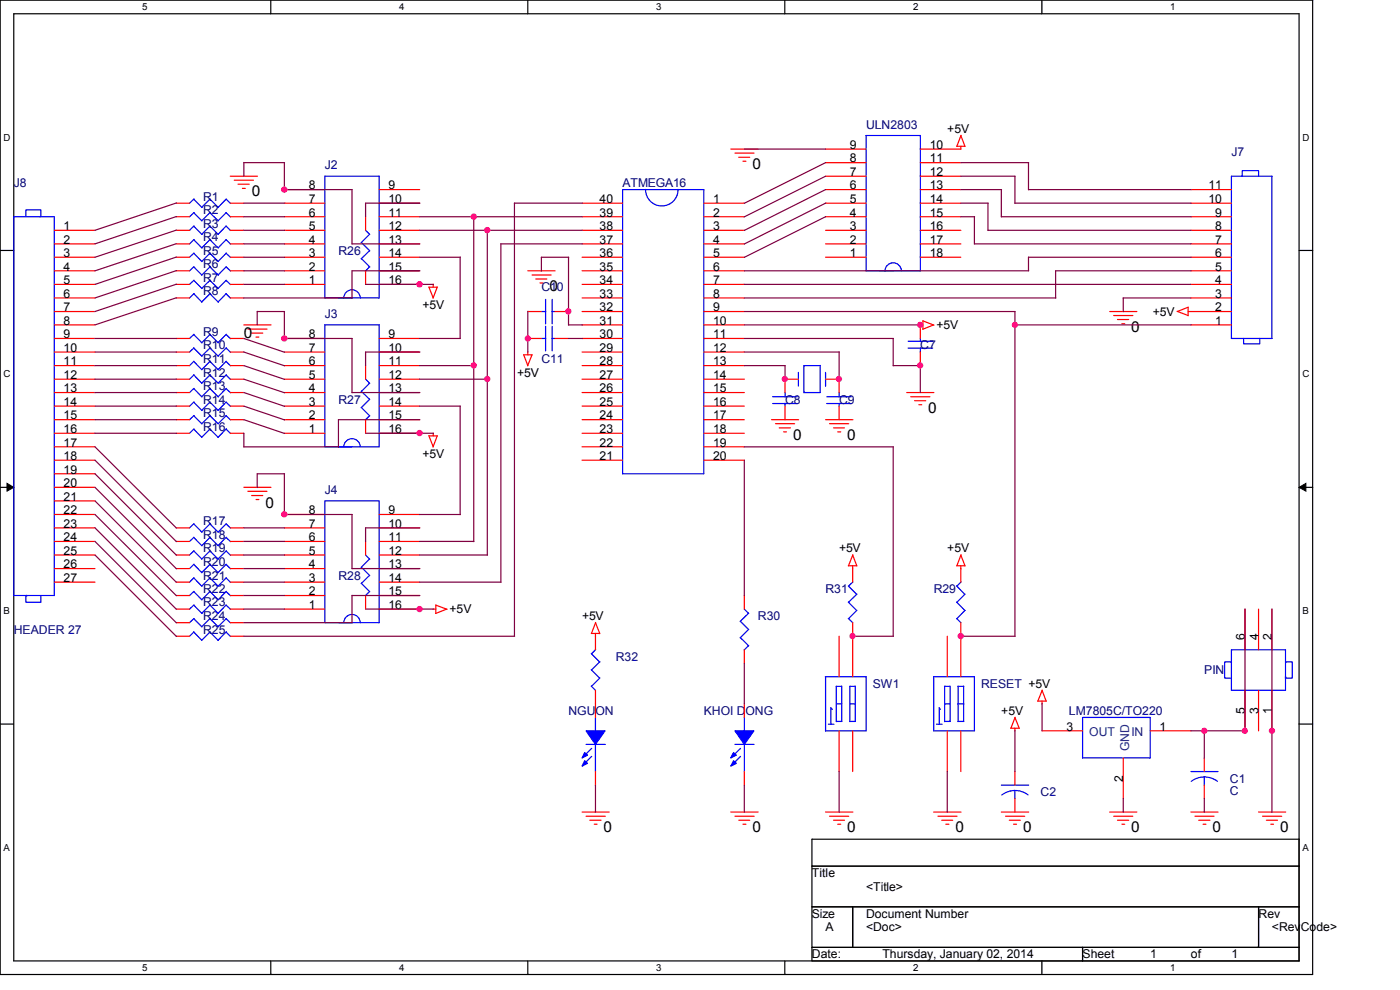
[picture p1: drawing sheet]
<svg xmlns="http://www.w3.org/2000/svg" width="297mm" height="210mm" viewBox="0 0 297 210" stroke-linecap="round" stroke-linejoin="round" font-family="sans-serif">
<path d="M0 0h278.5v206.7h-278.5zM2.9 2.9h272.7v200.9h-272.7z" fill="none" stroke="#000" stroke-width=".25"/>
<g fill="#fff">
<path d="M30.2 .3h1.1v2.3h-1.1z"/>
<path d="M30.2 204.1h1.1v2.3h-1.1z"/>
</g>
<path d="M57.4 0v2.9M57.4 203.8v2.9" fill="none" stroke="#000" stroke-width=".25"/>
<g fill="#fff">
<path d="M84.7 .3h1.1v2.3h-1.1z"/>
<path d="M84.7 204.1h1.1v2.3h-1.1z"/>
</g>
<path d="M112 0v2.9M112 203.8v2.9" fill="none" stroke="#000" stroke-width=".25"/>
<g fill="#fff">
<path d="M139.2 .3h1.1v2.3h-1.1z"/>
<path d="M139.2 204.1h1.1v2.3h-1.1z"/>
</g>
<path d="M166.5 0v2.9M166.5 203.8v2.9" fill="none" stroke="#000" stroke-width=".25"/>
<g fill="#fff">
<path d="M193.8 .3h1.1v2.3h-1.1z"/>
<path d="M193.8 204.1h1.1v2.3h-1.1z"/>
</g>
<path d="M221 0v2.9M221 203.8v2.9" fill="none" stroke="#000" stroke-width=".25"/>
<g fill="#fff">
<path d="M248.3 .3h1.1v2.3h-1.1z"/>
<path d="M248.3 204.1h1.1v2.3h-1.1z"/>
<path d="M.8 28h1.4v2.3h-1.4z"/>
<path d="M276.3 28h1.4v2.3h-1.4z"/>
<path d="M.8 78.2h1.4v2.3h-1.4z"/>
<path d="M276.3 78.2h1.4v2.3h-1.4z"/>
</g>
<path d="M0 53.1h2.9M275.6 53.1h2.9" fill="none" stroke="#000" stroke-width=".25"/>
<g fill="#fff">
<path d="M.8 128.5h1.3v2.2h-1.3z"/>
<path d="M276.3 128.5h1.3v2.2h-1.3z"/>
</g>
<path d="M0 103.4h2.9M275.6 103.4h2.9" fill="none" stroke="#000" stroke-width=".25"/>
<path d="M1.5 102.5l1.4 .9-1.4 .8zM275.6 103.4l1.4-.9v1.7z" fill="#000" stroke="#000" stroke-width=".21"/>
<g fill="#fff">
<path d="M.8 178.7h1.3v2.2h-1.3z"/>
<path d="M276.3 178.7h1.3v2.2h-1.3z"/>
</g>
<path d="M0 153.6h2.9M275.6 153.6h2.9M172.3 178h103.3v25.8h-103.3zM172.3 183.7h103.3M172.3 192.4h103.3M180.9 192.4v8.6M267 192.4v8.6M172.3 201h103.3M229.7 201v2.8" fill="none" stroke="#000" stroke-width=".25"/>
<g fill="none" stroke="#f00" stroke-width=".25">
<path d="M48.9 37.4h5.7M49.7 38.2h4.1M50.5 39.1h2.4M51.4 40h.6M155 31.6h5.8M155.9 32.5h4.1M156.7 33.4h2.3M157.6 34.2h.6M175.1 31.6h8.6M175.1 37.4h8.6M175.1 34.5h8.6M195.2 31.6h8.6"/>
<path d="M195.2 37.4h8.6M195.2 34.5h8.6M203.8 31v.7M203.8 28.7l.9 2.4M203.9 28.7l-1 2.3h1.8M11.5 57.4h8.7M11.5 48.9h8.7M11.5 51.7h8.7M11.5 54.6h8.7M37.4 57.4h2.8M37.4 43.1h2.8M37.4 46h2.8"/>
<path d="M37.4 48.9h2.8M37.4 51.7h2.8M37.4 54.6h2.8M48.9 57.4h2.8M48.9 43.1h2.8M48.9 46h2.8M48.9 48.9h2.8M48.9 51.7h2.8M48.9 54.6h2.8M60.3 57.4h8.6M60.3 43.1h8.6M60.3 46h8.6"/>
<path d="M60.3 48.9h8.6M60.3 51.7h8.6M60.3 54.6h8.6M60.3 40.2h8.6M77.6 46v2.9M77.6 57.4v2.9M80.4 57.4h8.6M80.4 43.1h8.6M80.4 46h8.6M80.4 48.9h8.6M80.4 51.7h8.6M80.4 54.6h8.6"/>
<path d="M80.4 40.2h8.6M112 57.4h5.8M112.9 58.3h4M113.7 59.2h2.3M123.5 57.4h8.6M123.5 43.1h8.6M123.5 46h8.6M123.5 48.9h8.6M123.5 51.7h8.6M123.5 54.6h8.6M149.3 57.4h8.6M149.3 43.1h8.6"/>
<path d="M149.3 46h8.6M149.3 48.9h8.6M149.3 51.7h8.6M149.3 54.6h8.6M175.1 43.1h8.6M175.1 46h8.6M175.1 48.9h8.6M175.1 51.7h8.6M175.1 54.6h8.6M175.1 40.2h8.6M195.2 43.1h8.6M195.2 46h8.6"/>
<path d="M195.2 48.9h8.6M195.2 51.7h8.6M195.2 54.6h8.6M195.2 40.2h8.6M252.6 57.4h8.6M252.6 43.1h8.6M252.6 46h8.6M252.6 48.9h8.6M252.6 51.7h8.6M252.6 54.6h8.6M252.6 40.2h8.6M11.5 68.9h8.7"/>
<path d="M11.5 66.1h8.7M11.5 60.3h8.7M11.5 63.2h8.7M11.5 71.8h8.7M11.5 74.7h8.7M11.5 77.6h8.7M37.4 60.3h2.8M37.4 63.2h2.8M37.4 71.8h2.8M37.4 74.7h2.8M37.4 77.6h2.8M48.9 60.3h2.8"/>
<path d="M48.9 63.2h2.8M48.9 71.8h2.8M48.9 74.7h2.8M48.9 77.6h2.8M51.7 68.9h5.8M52.6 69.8h4M53.4 70.7h2.4M54.3 71.5h.6M60.3 60.3h8.6M60.3 71.8h8.6M60.3 74.7h8.6M60.3 77.6h8.6"/>
<path d="M77.6 77.6v2.8M80.4 60.3h8.6M80.4 71.8h8.6M80.4 74.7h8.6M80.4 77.6h8.6M91 60.9l.9 2.3M91 60.9h1.8M91.9 60.3v.6M92.8 60.9l-.9 2.3M111.1 75.2l.9 2.4M111.1 75.3h1.8M112 66.1h2.9"/>
<path d="M112 74.6v.7M112 71.8h2.9M112.9 75.3l-1 2.3M114.6 60h.6M117.7 66.1h2.9M117.7 71.8h2.9M123.5 68.9h8.6M123.5 66.1h8.6M123.5 60.3h8.6M123.5 63.2h8.6M123.5 71.8h8.6M123.5 74.7h8.6"/>
<path d="M123.5 77.6h8.6M149.3 68.9h8.6M149.3 66.1h8.6M149.3 60.3h8.6M149.3 63.2h8.6M149.3 71.8h8.6M149.3 74.7h8.6M149.3 77.6h8.6M195.2 74.7v2.9M195.8 68.9h-.6v2.9M195.8 68v1.8M195.8 68.1l2.3 .9"/>
<path d="M198.1 68.9l-2.4 .9M235.4 66.1h5.8M236.3 66.9h4M237.1 67.8h2.3M238 68.7h.6M249.7 66l2.4 .9M252.1 66.1h9.1M252.1 65.2v1.8M252.1 65.2l-2.3 .9M252.6 68.9h8.6M252.6 60.3h8.6M252.6 63.2h8.6"/>
<path d="M11.5 83.3h8.7M11.5 89h8.7M11.5 80.4h8.7M11.5 86.1h8.7M11.5 91.9h8.7M11.5 94.8h8.7M11.5 97.6h8.7M37.4 83.3h2.8M37.4 89h2.8M37.4 80.4h2.8M37.4 86.1h2.8M37.4 91.9h2.8"/>
<path d="M48.9 83.3h2.8M48.9 89h2.8M48.9 80.4h2.8M48.9 86.1h2.8M48.9 91.9h2.8M60.3 83.3h8.6M60.3 89h8.6M60.3 80.4h8.6M60.3 86.1h8.6M60.3 91.9h8.6M77.6 89v2.9M80.4 83.3h8.6"/>
<path d="M80.4 89h8.6M80.4 80.4h8.6M80.4 86.1h8.6M80.4 91.9h8.6M91 92.4l.9 2.4M91 92.5h1.8M91.9 91.9v.6M92.8 92.5l-.9 2.3M123.5 83.3h8.6M123.5 89h8.6M123.5 80.4h8.6M123.5 86.1h8.6"/>
<path d="M123.5 91.9h8.6M123.5 94.8h8.6M123.5 97.6h8.6M149.3 83.3h8.6M149.3 89h8.6M149.3 80.4h8.6M149.3 86.1h8.6M149.3 91.9h8.6M149.3 94.8h8.6M149.3 97.6h8.6M163.7 89h5.7M164.5 89.9h4.1"/>
<path d="M165.3 90.8h2.4M166.2 91.6h.6M166.5 86.1v2.9M169.4 80.4h-2.9v2.9M175.1 89h5.8M175.1 80.4h2.9v2.9M176 89.9h4M176.8 90.8h2.4M177.7 91.6h.7M178 86.1v2.9M192.4 83.3h5.7M193.2 84.2h4.1"/>
<path d="M194 85h2.4M194.9 85.9h.6M11.5 103.4h8.7M11.5 117.7h8.7M11.5 114.9h8.7M11.5 112h8.7M11.5 109.1h8.7M11.5 100.5h8.7M11.5 106.3h8.7M37.4 117.7h2.8M37.4 114.9h2.8M37.4 112h2.8"/>
<path d="M48.9 117.7h2.8M48.9 114.9h2.8M48.9 112h2.8M51.7 103.4h5.8M52.6 104.2h4M53.4 105.1h2.4M54.3 106h.6M60.3 117.7h8.6M60.3 114.9h8.6M60.3 112h8.6M60.3 109.1h8.6M77.6 114.9v2.8"/>
<path d="M80.4 117.7h8.6M80.4 114.9h8.6M80.4 112h8.6M80.4 109.1h8.6M180.9 117.7l.9 2.4M180.9 117.7l-.9 2.3M203.8 117.7l.9 2.4M203.9 117.7l-1 2.3h1.8M11.5 120.6h8.7M11.5 123.5h8.7M37.4 129.2h2.8M37.4 120.6h2.8"/>
<path d="M37.4 126.3h2.8M37.4 123.5h2.8M37.4 132.1h2.8M37.4 135h2.8M48.9 129.2h2.8M48.9 120.6h2.8M48.9 126.3h2.8M48.9 123.5h2.8M48.9 132.1h2.8M48.9 135h2.8M60.3 129.2h8.6M60.3 120.6h8.6"/>
<path d="M60.3 126.3h8.6M60.3 123.5h8.6M77.6 126.3v2.9M80.4 129.2h8.6M80.4 120.6h8.6M80.4 126.3h8.6M80.4 123.5h8.6M91.9 129.2h.6M92.5 128.3v1.8M92.5 128.4l2.3 .8M94.8 129.2l-2.4 .9M125.4 134.4h1.8"/>
<path d="M126.3 134.4v3.4M126.3 132.1l1 2.3M126.4 132l-.9 2.4M157.9 126.3v2.9M157.9 137.8v2.9M178 135v8.6M180 120h1.7M180.9 120v3.5M180.9 132.1v11.5M201 135v8.6M203.8 120v3.5M203.8 132.1v11.5"/>
<path d="M264.1 129.2v8.6M267 129.2v8.6M269.8 129.2v8.6M126.3 146.4v5.8M157.9 149.3v2.9M178 155v8.7M180.9 155v8.7M201 155v8.7M203.8 155v8.7M214.4 154.5h1.8M215.3 154.5v.6M215.3 152.2l.9 2.3"/>
<path d="M215.3 152.1l-.8 2.4M221.1 148.7v.7M221.1 146.4l.9 2.4M221.1 155h8.6M221.1 146.4l-1 2.3h1.8M244 155h8.6M264.1 146.4v8.6M267 146.4v8.6M269.8 146.4v8.6M123.5 172.3h5.7M124.3 173.1h4.1M125.1 174h2.4"/>
<path d="M126.1 174.8h.6M126.3 163.7v2.8M155 172.3h5.8M155.9 173.1h4.1M156.7 174h2.3M157.6 174.8h.6M157.9 163.7v2.8M175.1 172.3h5.8M176 173.1h4M176.8 174h2.4M177.7 174.8h.7M198.1 172.3h5.8"/>
<path d="M199 173.1h4M199.8 174h2.3M200.7 174.8h.6M212.4 172.3h5.8M213.3 173.1h4.1M214.1 174h2.4M215 174.8h.6M215.3 163.7v2.8M215.3 169.4v2.9M235.4 172.3h5.8M236.3 173.1h4M237.1 174h2.3"/>
<path d="M238 174.8h.6M238.3 160.8v8.6M252.6 172.3h5.8M253.5 173.1h4.1M254.3 174h2.4M255.2 174.8h.6M255.5 160.8v2.9M255.5 166.5v2.9M267 172.3h5.8M267.8 173.1h4.1M268.6 174h2.4M269.6 174.8h.6"/>
</g>
<g fill="none" stroke="#00f" stroke-width=".25">
<path d="M68.9 37.4h11.5v25.8h-11.5zM183.7 28.7h11.5v28.7h-11.5zM261.2 37.4h8.6v34.4h-8.6zM263.5 37.4v-1.2h3.5v1.2M2.9 46h8.6v80.3h-8.6zM5.5 46v-1.5h3.2v1.5h-.3M41.1 42.2l1.7 1.8M41.1 59.5l1.7 1.7M41.1 45.1l1.7 1.8M41.1 53.7l1.7 1.8M41.1 48l1.7 1.7M41.1 56.6l1.7 1.8"/>
<path d="M41.1 50.8l1.7 1.8M41.1 42.2l-.9 .9M41.1 59.4l-.9 .9M41.1 45.1l-.9 .9M41.1 53.7l-.9 .9M41.1 47.9l-.9 1M41.1 56.6l-.9 .8M41.1 50.8l-.9 .9M44.5 42.2l1.8 1.8M44.5 59.5l1.8 1.7M44.5 45.1l1.8 1.8M44.5 53.7l1.8 1.8"/>
<path d="M44.5 48l1.8 1.7M44.5 56.6l1.8 1.8M44.5 50.8l1.8 1.8M44.6 42.2l-1.8 1.8M44.6 59.4l-1.8 1.8M44.6 45.1l-1.8 1.7M44.6 53.7l-1.8 1.8M44.6 47.9l-1.8 1.8M44.6 56.6l-1.8 1.7M44.6 50.8l-1.8 1.8M48 42.2l.9 .9M48 59.5l.9 .9"/>
<path d="M48 45.1l.9 .9M48 53.7l.9 .9M48 48l.9 .9M48 56.6l.9 .9M48 50.8l.9 1M48 42.2l-1.7 1.8M48 59.4l-1.7 1.8M48 45.1l-1.7 1.7M48 53.7l-1.7 1.8M48 47.9l-1.7 1.8M48 56.6l-1.7 1.7M48 50.8l-1.7 1.8"/>
<path d="M76.7 51.4l1.7 1.8M76.7 54.9l1.7 1.7M77.6 48.9l.8 .8M78.4 49.7l-1.8 1.8M78.4 53.2l-1.8 1.7M78.4 56.6l-.9 .9M132.1 40.2h17.2v60.3h-17.2zM136.9 40.2a3.5 3.5 0 0 0 3.5 3.5 3.5 3.5 0 0 0 3.4-3.5M187.7 57.4a1.74 1.74 0 0 1 1.8-1.6 1.74 1.74 0 0 1 1.7 1.6M41.1 71l1.7 1.7M41.1 79.5l1.7 1.8M41.1 73.8l1.7 1.8"/>
<path d="M41.1 62.3l1.7 1.8M41.1 76.7l1.7 1.7M41.1 70.9l-.9 .9M41.1 79.5l-.9 .9M41.1 73.8l-.9 .9M41.1 62.3l-.9 .9M41.1 76.6l-.9 1M44.5 71l1.8 1.7M44.5 79.5l1.8 1.8M44.5 73.8l1.8 1.8M44.5 62.3l1.8 1.8M44.5 76.7l1.8 1.7"/>
<path d="M44.6 70.9l-1.8 1.8M44.6 79.5l-1.8 1.8M44.6 73.8l-1.8 1.7M44.6 62.3l-1.8 1.8M44.6 76.6l-1.8 1.8M48 71l.9 .8M48 79.5l.9 1M48 73.8l.9 .9M48 62.3l.9 .9M48 76.7l.9 .9M48 70.9l-1.7 1.8M48 79.5l-1.7 1.8"/>
<path d="M48 73.8l-1.7 1.7M48 62.3l-1.7 1.8M48 76.6l-1.7 1.8M68.9 68.9h11.5v25.9h-11.5zM72.9 63.2a1.74 1.74 0 0 1 1.8-1.7 1.74 1.74 0 0 1 1.7 1.7M114.9 71.8h.9M114.9 66.1h.9M115.7 63.5v5.2M115.7 69.2v5.2M117.1 71.8h.6M117.1 66.1h.6M117.1 63.5v5.2"/>
<path d="M117.1 69.2v5.2M169.4 79v2.9M170.5 77.6l3.5-.1v5.8h-3.4M170.6 77.6v5.7M175.1 79v2.9M192.7 73.8h5.2M192.7 72.4h5.2M195.2 71.8v.6M195.2 73.8v.9M263.8 71.8v1.1h3.5v-1.1M41.1 82.4l1.7 1.8M41.1 85.3l1.7 1.8"/>
<path d="M41.1 91l1.7 1.8M41.1 88.2l1.7 1.7M41.1 82.4l-.9 .9M41.1 85.3l-.9 .8M41.1 91l-.9 .9M41.1 88.1l-.9 .9M44.5 82.4l1.8 1.8M44.5 85.3l1.8 1.8M44.5 91l1.8 1.8M44.5 88.2l1.8 1.7M44.6 82.4l-1.8 1.8M44.6 85.3l-1.8 1.7"/>
<path d="M44.6 91l-1.8 1.8M44.6 88.1l-1.8 1.8M48 82.4l.9 .9M48 85.3l.9 .9M48 91l.9 .9M48 88.2l.9 .9M48 82.4l-1.7 1.8M48 85.3l-1.7 1.7M48 91l-1.7 1.8M48 88.1l-1.7 1.8M72.9 94.8a1.74 1.74 0 0 1 1.8-1.8 1.74 1.74 0 0 1 1.7 1.8M76.7 83l1.7 1.8"/>
<path d="M76.7 86.4l1.7 1.8M77.6 80.4l.8 .9M78.4 81.3l-1.8 1.8M78.4 84.7l-1.8 1.8M78.4 88.2l-.9 .9M163.9 84.2h5.2M163.9 85.6h5.2M166.5 83.3v.9M166.5 85.6v.5M175.4 84.2h5.2M175.4 85.6h5.2M178 83.3v.9"/>
<path d="M178 85.6v.5M41.1 119.7l1.7 1.8M41.1 114l1.7 1.8M41.1 116.9l1.7 1.7M41.1 111.1l1.7 1.8M41.1 119.7l-.9 .9M41.1 114l-.9 .9M41.1 116.8l-.9 .9M41.1 111.1l-.9 .9M44.5 119.7l1.8 1.8M44.5 114l1.8 1.8M44.5 116.9l1.8 1.7"/>
<path d="M44.5 111.1l1.8 1.8M44.6 119.7l-1.8 1.8M44.6 114l-1.8 1.7M44.6 116.8l-1.8 1.8M44.6 111.1l-1.8 1.8M48 119.7l.9 .9M48 114l.9 .9M48 116.9l.9 .9M48 111.1l.9 .9M48 119.7l-1.7 1.8M48 114l-1.7 1.7M48 116.8l-1.7 1.8"/>
<path d="M48 111.1l-1.7 1.8M68.9 106.3h11.5v25.8h-11.5zM77.6 117.7l.8 .9M78.4 118.6l-1.8 1.8M5.8 126.3h-.3v1.5h3.2v-1.5M41.1 125.5l1.7 1.8M41.1 131.2l1.7 1.8M41.1 128.4l1.7 1.7M41.1 134.1l1.7 1.7M41.1 122.6l1.7 1.8M41.1 125.4l-.9 .9M41.1 131.2l-.9 .9"/>
<path d="M41.1 128.3l-.9 .9M41.1 134l-.9 1M41.1 122.6l-.9 .9M44.5 125.5l1.8 1.8M44.5 131.2l1.8 1.8M44.5 128.4l1.8 1.7M44.5 134.1l1.8 1.7M44.5 122.6l1.8 1.8M44.6 125.4l-1.8 1.8M44.6 131.2l-1.8 1.7M44.6 128.3l-1.8 1.8M44.6 134l-1.8 1.8"/>
<path d="M44.6 122.6l-1.8 1.7M48 125.5l.9 .9M48 131.2l.9 .9M48 128.4l.9 .8M48 134.1l.9 .9M48 122.6l.9 .9M48 125.4l-1.7 1.8M48 131.2l-1.7 1.7M48 128.3l-1.7 1.8M48 134l-1.7 1.8M48 122.6l-1.7 1.7M72.9 132.1a1.74 1.74 0 0 1 1.8-1.8 1.74 1.74 0 0 1 1.7 1.8"/>
<path d="M76.7 120.3l1.7 1.8M76.7 123.7l1.7 1.8M78.4 122l-1.8 1.8M78.4 125.5l-.9 .9M125.4 138.6l1.8 1.8M126.4 137.8l-.9 .9M157.1 131.8l1.7 1.8M157.1 135.3l1.7 1.7M157.9 129.2l.9 .9M158.8 130.1l-1.8 1.7M158.8 133.5l-1.8 1.8M158.8 136.9l-.9 1"/>
<path d="M180 131.2l.9 .9M180 127.7l1.7 1.8M180 124.3l1.7 1.8M180.9 123.4l-.9 .9M181.8 129.5l-1.8 1.7M181.8 126l-1.8 1.8M202.9 127.7l1.8 1.8M203.9 123.4l-1 .9 1.8 1.8M204.7 129.5l-1.8 1.7 .9 .9M204.7 126l-1.7 1.8M261.2 137.8h11.5v8.6h-11.5zM124.3 157.9h4.1"/>
<path d="M125.4 145.5l.9 .9M125.4 142.1l1.8 1.7M125.5 158.7l-1.8 1.8M126.3 152.2v2.9M126.3 157.9v5.8M127.3 143.8l-1.8 1.8M127.3 140.4l-1.8 1.7M155.9 157.9h4.1M157.1 158.7l-1.8 1.8M157.9 152.2v2.9M157.9 157.9v5.8M175.1 143.6h8.6"/>
<path d="M175.1 143.6v11.5M175.1 155h8.7M175.7 153.6h1.2M176.2 150.1l.4 .4M176.3 150.2v3.5M177.4 145.6h1.2M177.4 145.6v7.5l1.2-.1M177.4 149.3h1.2M178.6 145.5v7.5M180.3 145.6h1.1M180.3 145.6v7.4h1.2M180.3 149.3h1.2"/>
<path d="M181.4 145.5v7.5M183.7 143.5v11.5M198 143.6h8.7M198.1 143.6v11.5M198.7 153.6h1.2M199.2 150.1l.3 .4M199.3 150.2v3.5M200.4 145.6h1.1M200.4 145.6v7.4h1.2M200.4 149.3h1.2M201.5 145.5v7.5M203.2 145.6h1.2"/>
<path d="M203.2 149.3h1.3M204.4 145.5l.1 7.5h-1.3v-7.4M206.7 143.5l.1 11.5h-8.7M229.7 152.2h14.3v8.6h-14.3zM261.2 140.7v-.3h-1.4v3.4h1.4M272.7 140.4h1.5v3.4h-1.5v-.2M125.5 160.4l-1.8 1.8M157.1 160.4l-1.8 1.8M212.4 166.5h5.8M215.3 167.7v1.7M218.1 168.6l-1.3-.7-1.5-.2-1.5 .2-1.3 .7M252.6 163.7h5.8"/>
<path d="M255.5 164.8l1.5 .2 1.3 .7M255.5 164.8l-1.5 .3-1.3 .6M255.5 164.8v1.8"/>
</g>
<g fill="#00f" stroke="#00f" stroke-width=".25">
<path d="M124.3 155h4.1l-2.1 2.9z" fill-rule="evenodd"/>
<path d="M124 161.4l.6 .5-1.1 .6z" fill-rule="evenodd"/>
<path d="M124 159.6l.6 .6-1.1 .6z" fill-rule="evenodd"/>
<path d="M155.9 155h4l-2 2.9z" fill-rule="evenodd"/>
<path d="M155.6 161.4l.6 .5-1.2 .6z" fill-rule="evenodd"/>
<path d="M155.6 159.6l.6 .6-1.2 .6z" fill-rule="evenodd"/>
</g>
<g fill="none" stroke="#800040" stroke-width=".25">
<path d="M51.7 34.5v2.9M51.7 34.5h8.7M60.3 34.5v5.8M157.9 31.6h17.3M175.1 37.4l-17.2 8.6M175.1 34.5l-17.2 8.6M203.8 34.5h14.4M203.8 37.4h11.5v5.7h37.4M218.2 34.5v5.8M37.4 43.1l-17.2 5.8M37.4 45.9l-17.2 5.8M37.4 48.8l-17.2 5.8"/>
<path d="M37.4 51.7l-17.2 5.7M37.4 54.5l-17.2 5.8M37.4 57.4l-17.2 5.8M51.7 46h8.7M51.7 57.4h8.7M51.7 51.7h8.7M51.7 43.1h8.7M51.7 48.9h8.7M51.7 54.6h8.7M60.3 40.2h14.4M74.7 40.2v11.6M74.7 51.7h14.4"/>
<path d="M89 46h34.5M89 48.9h34.5M89 54.6h8.7M89.1 43.1h-11.5v2.9M89.1 57.4h-14.4v5.8M97.6 54.5v17.3h-8.6M100.5 46v68.9M103.4 48.9v68.9M109.1 43.1v91.9M109.1 43.1h14.4M120.6 54.6v14.4M120.6 54.6h-5.7v2.9"/>
<path d="M123.5 51.7h-17.2v71.8M157.9 57.4h60.3M175.1 46l-17.2 8.6M175.1 40.2l-17.2 8.7M175.1 43.1l-17.2 8.7M203.8 46h3l-.1 5.8M203.8 40.2h8.7M203.8 43.1h5.8M206.7 51.7h46M209.6 43.1v5.8M209.6 48.9h43.1M212.4 46h40.3"/>
<path d="M212.4 40.2v5.8M218.2 54.5v2.9M218.2 40.2h34.5M218.2 54.6h34.5M252.7 57.4h-28.8v5.8M20.2 77.6h17.2M20.2 74.7h17.2M20.2 71.8h17.2M37.4 63.2l-17.2 5.7M37.4 60.3l-17.2 5.8M51.7 77.6l8.7 2.9M51.7 71.8l8.7 2.9"/>
<path d="M51.7 74.7l8.7 2.9M51.7 60.3h8.7M51.7 63.2h23M54.6 66v2.9M54.6 66.1h5.8M60.3 71.8h14.4M60.3 66.1v5.7M74.7 71.8v11.5M77.6 60.3h14.3M89 77.6h11.5M89.1 74.7h-11.5v2.9M112 66v8.7"/>
<path d="M120.6 71.8h2.9M120.6 68.9h2.9M157.9 60.3h94.7M157.9 66.1h57.4v68.9h-11.5M157.9 77.6h8.7M157.9 74.7h20.2M157.9 71.8h31.6M157.9 68.9h37.4M157.9 63.2h66.1M166.5 77.6v2.9M178 74.6v5.8M189.5 77.6h5.8"/>
<path d="M189.5 71.8v5.8M195.2 77.5v5.8M215.3 68.9h37.4M238.3 63.2h14.3M238.3 63.2v2.9M20.2 89h17.2M20.2 94.8l17.2 17.2M20.2 97.6l17.2 17.3M20.2 80.4h17.2M20.2 91.9h17.2M20.2 86.1h17.2M20.2 83.3h17.2"/>
<path d="M51.7 91.9v2.9M51.7 86.1l8.7 3M51.7 83.3l8.7 2.9M51.7 89l8.7 2.9M51.7 94.8h20.1M51.7 80.4l8.7 2.9M74.7 83.3h14.4M77.6 91.9h14.3M89 80.4h14.4M89 86.1h8.6v23.1M89.1 89h-17.3v5.8M157.9 94.8h31.6"/>
<path d="M157.9 97.6v28.8M189.5 94.8v40.2M20.2 112l17.2 17.2M20.2 114.9l17.2 17.2M20.2 109.1l17.2 17.3M20.2 117.7l17.2 17.3M20.2 100.5l17.2 17.3M20.2 103.4l17.2 17.2M20.2 106.3l17.2 17.2M51.7 117.7h8.7M51.7 112h8.7M51.7 114.9h8.7"/>
<path d="M60.3 109.1h14.4M60.3 100.5v8.7M60.4 100.5h-5.8v2.9M74.7 109.1v11.5M89 117.7h14.4M89 109.1h8.7M89 114.9h11.5M89.1 112h-11.5v2.9M51.7 135h57.5M51.7 129.2h8.7M51.7 123.5h8.7M51.7 126.3h8.7"/>
<path d="M51.7 120.6h8.7M51.7 132.1h23M74.7 126.3v5.8M74.7 126.3h14.4M74.7 120.6h14.4M77.6 129.2h14.3M89 123.5h17.3M180.9 135h8.6M264.1 129.2v25.9M269.8 129.2v43.1M157.9 140.7v8.7M215.3 155v8.7"/>
<path d="M221.1 149.3v5.7M252.6 155h11.6M255.5 155v5.8M126.3 166.5v5.8M157.9 166.5v5.8M178 163.7v8.6M201 163.7v8.6M238.3 169.4v2.9M255.5 169.4v2.9"/>
</g>
<g fill="#f0f" stroke="#f0f" stroke-width=".25">
<circle cx="203.8" cy="134.9" r=".56"/>
<circle cx="264.1" cy="155" r=".55"/>
<circle cx="255.5" cy="155" r=".55"/>
<circle cx="178" cy="80.4" r=".55"/>
<circle cx="89" cy="91.9" r=".56"/>
<circle cx="89" cy="129.2" r=".56"/>
<circle cx="60.3" cy="109.1" r=".56"/>
<circle cx="60.3" cy="40.2" r=".56"/>
<circle cx="180.8" cy="134.9" r=".55"/>
<circle cx="103.4" cy="48.8" r=".56"/>
<circle cx="103.4" cy="80.4" r=".56"/>
<circle cx="100.5" cy="46" r=".56"/>
<circle cx="100.5" cy="77.5" r=".55"/>
<circle cx="166.5" cy="80.4" r=".55"/>
<circle cx="215.3" cy="68.9" r=".55"/>
<circle cx="195.2" cy="68.9" r=".55"/>
<circle cx="89" cy="60.3" r=".57"/>
<circle cx="120.6" cy="66" r=".55"/>
<circle cx="195.2" cy="77.5" r=".55"/>
<circle cx="60.3" cy="71.8" r=".56"/>
<circle cx="269.8" cy="155" r=".55"/>
<circle cx="112" cy="71.8" r=".55"/>
</g>
<g font-size="3.2">
<text x="159.6" y="35.9">0</text>
<text x="53.4" y="41.7">0</text>
<text x="116.6" y="61.7">0</text>
<text x="51.7" y="71.8">0</text>
<text x="240" y="70.4">0</text>
<text x="196.9" y="87.5">0</text>
<text x="168.2" y="93.3">0</text>
<text x="179.7" y="93.3">0</text>
<text x="56.3" y="107.7">0</text>
<text x="128.1" y="176.5">0</text>
<text x="159.6" y="176.5">0</text>
<text x="179.7" y="176.5">0</text>
<text x="202.7" y="176.5">0</text>
<text x="217" y="176.5">0</text>
<text x="240" y="176.5">0</text>
<text x="257.2" y="176.5">0</text>
<text x="271.6" y="176.5">0</text>
</g>
<g font-size="2.6" fill="#000080">
<text x="183.7" y="27.3">ULN2803</text>
<text x="68.9" y="35.9">J2</text>
<text x="261.2" y="33.1">J7</text>
<text x="2.9" y="39.7">J8</text>
<text x="132.1" y="39.7">ATMEGA16</text>
<text x="43.1" y="42.5">R1</text>
<text x="43.1" y="45.4">R2</text>
<text x="43.1" y="48.3">R3</text>
<text x="43.1" y="51.2">R4</text>
<text x="43.1" y="59.8">R7</text>
<text x="43.1" y="54.1">R5</text>
<text x="43.1" y="56.9">R6</text>
<text x="71.8" y="54.1">R26</text>
<text x="43.1" y="62.7">R8</text>
<text x="114.8" y="61.8">C10</text>
<text x="43.1" y="71.2">R9</text>
<text x="68.9" y="67.5">J3</text>
<text x="43.1" y="74.1">R10</text>
<text x="43.1" y="77">R11</text>
<text x="114.8" y="77">C11</text>
<text x="195.2" y="74.1">C7</text>
<text x="43.1" y="82.8">R13</text>
<text x="43.1" y="79.9">R12</text>
<text x="43.1" y="85.6">R14</text>
<text x="43.1" y="88.5">R15</text>
<text x="71.8" y="85.6">R27</text>
<text x="166.5" y="85.6">C8</text>
<text x="178" y="85.6">C9</text>
<text x="43.1" y="91.4">R16</text>
<text x="68.9" y="104.9">J4</text>
<text x="43.1" y="111.5">R17</text>
<text x="43.1" y="114.3">R18</text>
<text x="43.1" y="117.2">R19</text>
<text x="43.1" y="120.1">R20</text>
<text x="43.1" y="125.8">R22</text>
<text x="43.1" y="122.9">R21</text>
<text x="71.8" y="122.9">R28</text>
<text x="175.1" y="125.8">R31</text>
<text x="198.1" y="125.8">R29</text>
<text x="43.1" y="131.5">R24</text>
<text x="43.1" y="128.7">R23</text>
<text x="160.8" y="131.5">R30</text>
<text x="2.9" y="134.4">HEADER 27</text>
<text x="43.1" y="134.4">R25</text>
<text x="130.6" y="140.2">R32</text>
<text x="255.5" y="143">PIN</text>
<text x="185.2" y="145.9">SW1</text>
<text x="208.1" y="145.9">RESET +5V</text>
<text x="120.6" y="151.6">NGUON</text>
<text x="149.3" y="151.6">KHOI DONG</text>
<text x="226.8" y="151.6">LM7805C/TO220</text>
<text x="260.9" y="166">C1</text>
<text x="220.8" y="168.9">C2</text>
<text x="260.9" y="168.6">C</text>
</g>
<g font-size="2.6">
<text x="201" y="28.2">+5V</text>
<text x="180.3" y="34.5">8</text>
<text x="180.3" y="31.6">9</text>
<text x="197.2" y="31.6">10</text>
<text x="197.2" y="34.5">11</text>
<text x="65.5" y="40.2">8</text>
<text x="82.4" y="40.2">9</text>
<text x="180.3" y="40.2">6</text>
<text x="180.3" y="37.3">7</text>
<text x="197.2" y="37.3">12</text>
<text x="197.2" y="40.2">13</text>
<text x="256.4" y="40.2">11</text>
<text x="65.5" y="45.9">6</text>
<text x="65.5" y="43.1">7</text>
<text x="82.4" y="45.9">11</text>
<text x="82.4" y="43.1">10</text>
<text x="127.2" y="43.1">40</text>
<text x="127.2" y="45.9">39</text>
<text x="151.3" y="43.1">1</text>
<text x="151.3" y="45.9">2</text>
<text x="180.3" y="45.9">4</text>
<text x="180.3" y="43.1">5</text>
<text x="197.2" y="43.1">14</text>
<text x="197.2" y="45.9">15</text>
<text x="256.4" y="43.1">10</text>
<text x="257.8" y="45.9">9</text>
<text x="13.5" y="48.8">1</text>
<text x="13.5" y="51.7">2</text>
<text x="65.5" y="51.7">4</text>
<text x="65.5" y="48.8">5</text>
<text x="82.4" y="51.7">13</text>
<text x="82.4" y="48.8">12</text>
<text x="127.2" y="48.8">38</text>
<text x="127.2" y="51.7">37</text>
<text x="151.3" y="48.8">3</text>
<text x="151.3" y="51.7">4</text>
<text x="180.3" y="51.7">2</text>
<text x="180.3" y="48.8">3</text>
<text x="197.2" y="48.8">16</text>
<text x="197.2" y="51.7">17</text>
<text x="257.8" y="51.7">7</text>
<text x="257.8" y="48.8">8</text>
<text x="13.5" y="54.5">3</text>
<text x="13.5" y="57.4">4</text>
<text x="65.5" y="57.4">2</text>
<text x="65.5" y="54.5">3</text>
<text x="82.4" y="57.4">15</text>
<text x="82.4" y="54.5">14</text>
<text x="127.2" y="54.5">36</text>
<text x="127.2" y="57.4">35</text>
<text x="151.3" y="54.5">5</text>
<text x="151.3" y="57.4">6</text>
<text x="180.3" y="54.5">1</text>
<text x="197.2" y="54.5">18</text>
<text x="257.8" y="57.4">5</text>
<text x="257.8" y="54.5">6</text>
<text x="13.5" y="60.3">5</text>
<text x="13.5" y="63.2">6</text>
<text x="65.5" y="60.3">1</text>
<text x="82.4" y="60.3">16</text>
<text x="89.6" y="65.5">+5V</text>
<text x="127.2" y="60.3">34</text>
<text x="127.2" y="63.2">33</text>
<text x="151.3" y="60.3">7</text>
<text x="151.3" y="63.2">8</text>
<text x="257.8" y="63.2">3</text>
<text x="257.8" y="60.3">4</text>
<text x="13.5" y="66">7</text>
<text x="13.5" y="68.9">8</text>
<text x="13.5" y="71.8">9</text>
<text x="65.5" y="71.8">8</text>
<text x="82.4" y="71.8">9</text>
<text x="127.2" y="66">32</text>
<text x="127.2" y="68.9">31</text>
<text x="127.2" y="71.8">30</text>
<text x="151.3" y="66">9</text>
<text x="151.3" y="68.9">10</text>
<text x="151.3" y="71.8">11</text>
<text x="198.7" y="69.8">+5V</text>
<text x="244.6" y="67">+5V</text>
<text x="257.8" y="68.9">1</text>
<text x="257.8" y="66">2</text>
<text x="13.5" y="74.6">10</text>
<text x="13.5" y="77.5">11</text>
<text x="65.5" y="77.5">6</text>
<text x="65.5" y="74.6">7</text>
<text x="82.4" y="77.5">11</text>
<text x="82.4" y="74.6">10</text>
<text x="127.2" y="74.6">29</text>
<text x="127.2" y="77.5">28</text>
<text x="151.3" y="74.6">12</text>
<text x="151.3" y="77.5">13</text>
<text x="13.5" y="80.4">12</text>
<text x="13.5" y="83.2">13</text>
<text x="65.5" y="83.2">4</text>
<text x="65.5" y="80.4">5</text>
<text x="82.4" y="83.2">13</text>
<text x="82.4" y="80.4">12</text>
<text x="109.7" y="79.9">+5V</text>
<text x="127.2" y="80.4">27</text>
<text x="127.2" y="83.2">26</text>
<text x="151.3" y="80.4">14</text>
<text x="151.3" y="83.2">15</text>
<text x="13.5" y="86.1">14</text>
<text x="13.5" y="89">15</text>
<text x="65.5" y="89">2</text>
<text x="65.5" y="86.1">3</text>
<text x="82.4" y="89">15</text>
<text x="82.4" y="86.1">14</text>
<text x="127.2" y="86.1">25</text>
<text x="127.2" y="89">24</text>
<text x="151.3" y="86.1">16</text>
<text x="151.3" y="89">17</text>
<text x="13.5" y="91.9">16</text>
<text x="13.5" y="94.7">17</text>
<text x="65.5" y="91.9">1</text>
<text x="82.4" y="91.9">16</text>
<text x="127.2" y="91.9">23</text>
<text x="127.2" y="94.7">22</text>
<text x="151.3" y="91.9">18</text>
<text x="151.3" y="94.7">19</text>
<text x="13.5" y="97.6">18</text>
<text x="13.5" y="100.5">19</text>
<text x="89.6" y="97.1">+5V</text>
<text x="127.2" y="97.6">21</text>
<text x="151.3" y="97.6">20</text>
<text x="13.5" y="103.3">20</text>
<text x="13.5" y="106.2">21</text>
<text x="13.5" y="109.1">22</text>
<text x="13.5" y="111.9">23</text>
<text x="65.5" y="111.9">7</text>
<text x="65.5" y="109.1">8</text>
<text x="82.4" y="111.9">10</text>
<text x="82.4" y="109.1">9</text>
<text x="13.5" y="114.8">24</text>
<text x="13.5" y="117.7">25</text>
<text x="65.5" y="117.7">5</text>
<text x="65.5" y="114.8">6</text>
<text x="82.4" y="117.7">12</text>
<text x="82.4" y="114.8">11</text>
<text x="178" y="117.2">+5V</text>
<text x="201" y="117.2">+5V</text>
<text x="13.5" y="120.6">26</text>
<text x="13.5" y="123.4">27</text>
<text x="65.5" y="123.4">3</text>
<text x="65.5" y="120.6">4</text>
<text x="82.4" y="123.4">14</text>
<text x="82.4" y="120.6">13</text>
<text x="65.5" y="129.2">1</text>
<text x="65.5" y="126.3">2</text>
<text x="82.4" y="129.2">16</text>
<text x="82.4" y="126.3">15</text>
<text x="95.3" y="130.1">+5V</text>
<text x="123.5" y="131.5">+5V</text>
<text x="264.1" y="135.8" transform="rotate(-90 264.1 135.8)">6</text>
<text x="266.9" y="135.8" transform="rotate(-90 266.9 135.8)">4</text>
<text x="269.8" y="135.8" transform="rotate(-90 269.8 135.8)">2</text>
<text x="212.4" y="151.6">+5V</text>
<text x="226.2" y="155">3</text>
<text x="246" y="155">1</text>
<text x="264.1" y="151.4" transform="rotate(-90 264.1 151.4)">5</text>
<text x="266.9" y="151.4" transform="rotate(-90 266.9 151.4)">3</text>
<text x="269.8" y="151.4" transform="rotate(-90 269.8 151.4)">1</text>
<text x="238.2" y="165.8" transform="rotate(-90 238.2 165.8)">2</text>
<text x="172.3" y="186.1">Title</text>
<text x="183.7" y="188.9">&lt;Title&gt;</text>
<text x="172.3" y="194.7">Size</text>
<text x="175.1" y="197.6">A</text>
<text x="183.7" y="197.6">&lt;Doc&gt;</text>
<text x="183.7" y="194.7">Document Number</text>
<text x="267" y="194.7">Rev</text>
<text x="269.8" y="197.6">&lt;RevCode&gt;</text>
<text x="172.3" y="203.3">Date:</text>
<text x="187.2" y="203.3">Thursday, January 02, 2014</text>
<text x="229.7" y="203.3">Sheet</text>
<text x="244" y="203.3">1</text>
<text x="252.6" y="203.3">of</text>
<text x="261.2" y="203.3">1</text>
</g>
<g font-size="2.6" fill="#004080">
<text x="231.1" y="156.2">OUT</text>
<text x="239.5" y="159.3" transform="rotate(-90 239.5 159.3)">GND</text>
<text x="240" y="156.2">IN</text>
</g>
<g font-size="2">
<text x="30.2" y="2.2">5</text>
<text x="84.7" y="2.2">4</text>
<text x="139.2" y="2.2">3</text>
<text x="193.8" y="2.2">2</text>
<text x="248.3" y="2.2">1</text>
<text x=".8" y="29.9">D</text>
<text x="276.3" y="29.9">D</text>
<text x=".8" y="80.1">C</text>
<text x="276.3" y="80.1">C</text>
<text x=".8" y="130.3">B</text>
<text x="276.3" y="130.3">B</text>
<text x=".8" y="180.5">A</text>
<text x="276.3" y="180.5">A</text>
<text x="30.2" y="206">5</text>
<text x="84.7" y="206">4</text>
<text x="139.2" y="206">3</text>
<text x="193.8" y="206">2</text>
<text x="248.3" y="206">1</text>
</g>
</svg>
